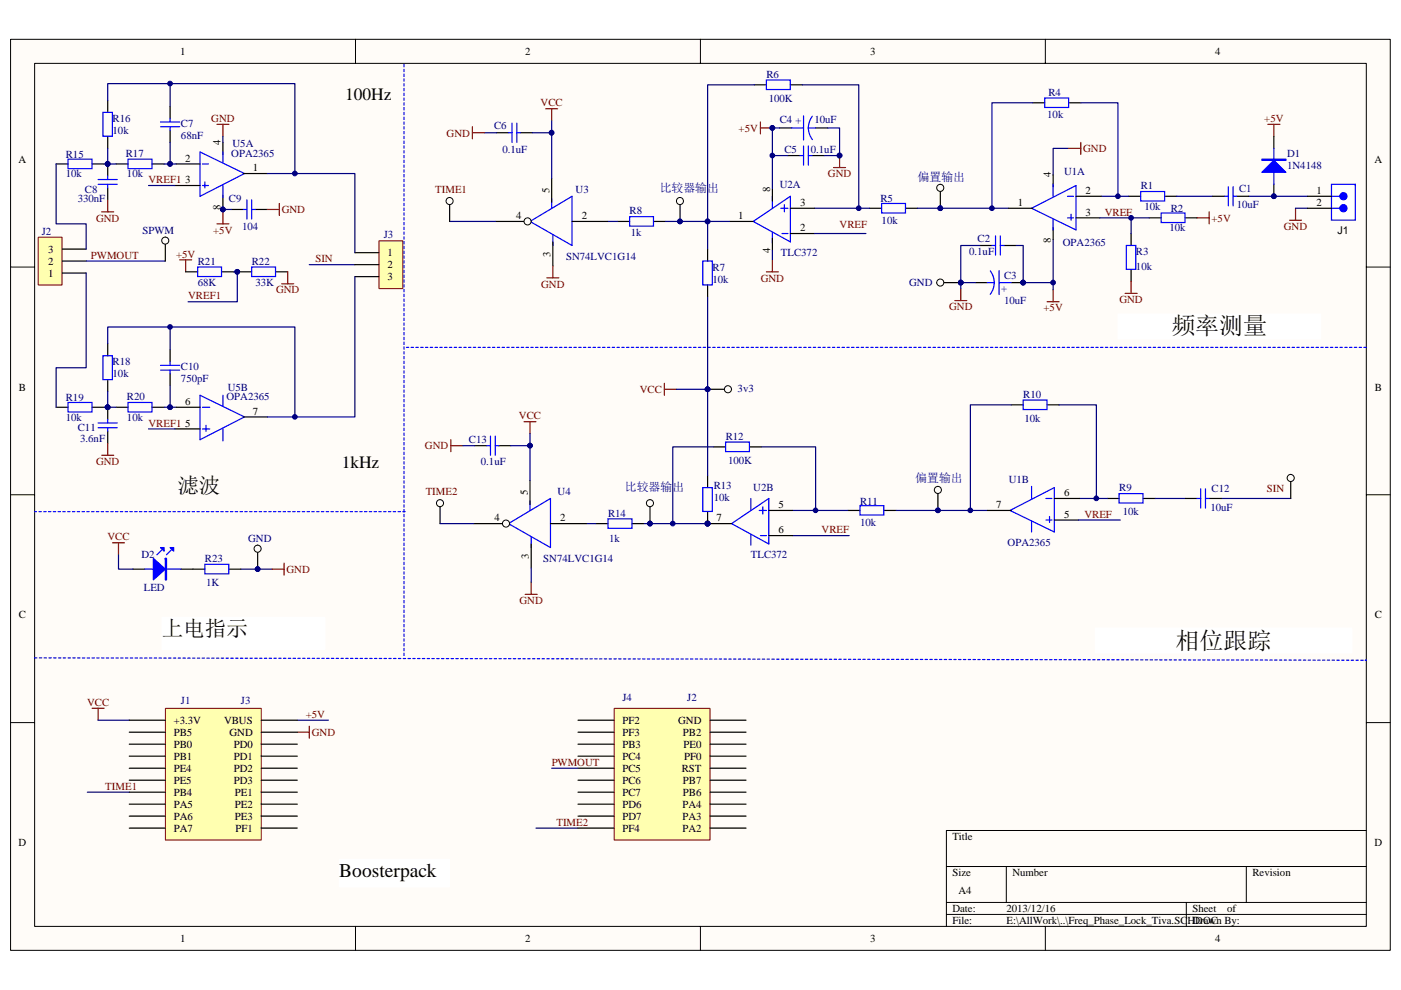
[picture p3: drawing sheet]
<svg xmlns="http://www.w3.org/2000/svg" width="297mm" height="210mm" viewBox="0 0 297 210" stroke-linecap="round" stroke-linejoin="round" font-family="sans-serif">
<path d="M2.3 8.4h292.5v193.2h-292.5z" fill="#fffcf8"/>
<path d="M2.2 8.3h292.6v193.3h-292.6z" fill="none" stroke="#000" stroke-width=".21"/>
<path d="M7.4 13.5h282.3v183h-282.3z" fill="#fffcf8"/>
<g fill="none" stroke="#000" stroke-width=".21">
<path d="M7.3 13.4h282.4v183.1h-282.4zM75.4 8.3v5.1M148.5 8.3v5.1M221.6 8.3v5.1M2.2 56.6h5.1M289.7 56.6h5.1M2.2 104.9h5.1M289.7 104.9h5.1M2.2 153.3h5.1M289.7 153.3h5.1M289.7 176.1h-89v20.4M75.4 196.5v5.1"/>
<path d="M148.5 196.5v5.1M200.7 183.8h89M200.7 191.4h89M200.7 194h89M213.4 183.8v7.6M221.6 196.5v5.1M251.5 191.4v5.1M264.2 183.8v7.6"/>
</g>
<g fill="none" stroke="#800000" stroke-width=".25">
<path d="M115.7 23.1h2.5M117 23.1v2.5M161.2 25.9v2.5M161.2 27.1h2.6M268.8 26.4h2.6M270.1 26.4v2.5M273.4 46.7h2.5M274.7 44.2v2.5M222 64h2.6M223.3 61.5v2.5M95.6 93.3v2.5M95.6 94.5h2.5"/>
<path d="M111.1 89.5h2.5M112.4 89.5v2.5M23.9 115.1h2.5M25.1 115.1v2.6M111.4 126.1h2.5M112.6 123.5v2.6M19.5 150.2h2.6M20.8 150.2v2.6"/>
</g>
<g fill="none" stroke="#000080" stroke-width=".25">
<path d="M170.1 18h12v26.2M102.7 28.2h2.6M117 25.6v2.6M165.3 27.1h-1.5v13M175.5 27.1h2.5v5.9h-3.3M219 21.8h-8.7v22.4M226.6 31.5h-3.3v5.6M229.1 21.8h7.9v19.8M128.9 47h2.1M172.7 44.2h11.7M194.5 44.2h19.4M215.4 52.1h1.5v7.8h6.4"/>
<path d="M223.3 50.8v10.7M233.5 41.6h5.8M249.5 41.6h7.6M264.7 41.6h12.5M274.7 44.2h2.5M98.1 94.5h2.6M112.4 92v2.5M214.4 85.9h-8.7v22.4M224.6 85.9h7.8v19.8M25.1 117.7v3h3.1M124.3 111.1h2.1M136.5 111.1h13.5"/>
<path d="M168.1 108.3h11.7M168.1 113.6h11.9M190 108.3h19.3M228.9 105.7h5.8M244.9 105.7h6.4M51.1 120.7h6.6M20.8 152.8h6.6M63 152.8h6.6"/>
</g>
<g fill="none" stroke="#000" stroke-width=".25">
<path d="M160 18h2.5M167.6 18h2.5M105.3 28.2h2.5M110.3 28.2h2.6M165.3 27.1h2.5M167.1 33h2.5M172.2 33h2.5M172.9 27.1h2.6M219 21.8h2.5M226.6 21.8h2.5M105 47h7.6M121.3 47h7.6"/>
<path d="M131 47h2.5M138.6 47h2.5M184.4 44.2h2.5M192 44.2h2.5M206.8 59.9h2.5M207.8 52.1h2.5M212.8 52.1h2.6M214.4 59.9h2.5M239.3 41.6h2.5M239.8 49.5v2.6M239.8 57.1v2.6M246.9 41.6h2.6"/>
<path d="M100.7 94.5h2.5M105.8 94.5h2.5M151.3 94.8h2.5M158.9 94.8h2.6M214.4 85.9h2.5M222 85.9h2.6M126.4 111.1h2.5M134 111.1h2.5M179.8 108.3h2.5M187.4 108.3h2.6M234.7 105.7h2.6M242.4 105.7h2.5"/>
<path d="M28.2 120.7h2.5M38.4 120.7h5M48.5 120.7h2.6"/>
</g>
<g fill="none" stroke="#00f" stroke-width=".25">
<path d="M162.5 17h5.1v2h-5.1zM107.8 28.2h.8M108.6 26.1v4.1M109.6 26.1v4.1M109.6 28.2h.7M167.8 27.1h2.6M169.6 33h.8M170.4 24.6v5.1M170.4 31v4M171.4 31v4M171.4 27.1h1.5M171.4 33h.8"/>
<path d="M172.2 24.7l-.7 1.4-.1 1.1 .3 1.5 .6 .9M221.5 20.8h5.1v2h-5.1zM112.4 47l8.9-5.4v10.5zM133.5 46h5.1v2h-5.1zM186.9 43.2h5.1v2h-5.1zM209.3 59.9h1.5M210 57.5l.7 1.4 .1 1.1-.3 1.5-.6 .9M210.3 52.1h.8M211.1 50v4.1M211.8 57.4v5.1M211.8 59.9h2.6M212.1 50v4.1"/>
<path d="M212.1 52.1h.7M238.8 52.1h2v5h-2zM241.8 40.6h5.1v2h-5.1zM103.2 94.5h.8M104 92.5v4.1M105 92.5v4.1M105 94.5h.8M153.8 93.8h5.1v2h-5.1zM216.9 84.9h5.1v2h-5.1zM34.3 116.6l-1 1.1M36.3 116.6l-1 1.1M43.4 119.7h5.1v2h-5.1z"/>
<path d="M128.9 110h5.1v2.1h-5.1zM182.3 107.3h5.1v1.9h-5.1zM237.3 104.7h5v2h-5zM30.7 120.7h7.7"/>
</g>
<g fill="#000080" stroke="#000080" stroke-width=".21">
<circle cx="216.9" cy="59.9" r=".5"/>
<circle cx="223.3" cy="59.9" r=".49"/>
<circle cx="210.3" cy="44.2" r=".49"/>
<circle cx="237" cy="41.6" r=".49"/>
<circle cx="163.7" cy="27.1" r=".5"/>
<circle cx="178" cy="33" r=".5"/>
<circle cx="182.1" cy="44.2" r=".49"/>
<circle cx="116.9" cy="28.1" r=".49"/>
<circle cx="205.7" cy="108.2" r=".5"/>
<circle cx="232.4" cy="105.7" r=".5"/>
<circle cx="150" cy="111" r=".5"/>
<circle cx="112.4" cy="94.5" r=".49"/>
</g>
<g fill="#00f" stroke="#00f" stroke-width=".25">
<path d="M32.5 118.4l2.5 2.3-2.5 2.3z"/>
<path d="M36.1 116.1h.7v.8z"/>
<path d="M34 116.1h.8v.8z"/>
<path d="M35 118.4h.3v4.6h-.3z" fill-rule="evenodd"/>
</g>
<circle cx="111.9" cy="47" r=".75" fill="#fffcf8" stroke="#000" stroke-width=".21"/>
<path d="M117 42.1v2.1M117.2 49.8v2.3M107.8 111.1l8.9-5.4v10.4z" fill="none" stroke="#00f" stroke-width=".25"/>
<path d="M117 37.8v5.1M117.2 51.3v5.1M100.4 111.1h7.7M116.7 111.1h7.6" fill="none" stroke="#000" stroke-width=".25"/>
<path d="M112.9 28.2h4.1v9.6" fill="none" stroke="#000080" stroke-width=".25"/>
<circle cx="116.9" cy="28.1" r=".49" fill="#000080" stroke="#000080" stroke-width=".21"/>
<circle cx="107.3" cy="111" r=".75" fill="#fffcf8" stroke="#000" stroke-width=".21"/>
<g fill="none" stroke="#00f" stroke-width=".25">
<path d="M223.3 39.1v2.5M159.7 47l7.9-5.4v9.7zM163.8 41.6v2.6M163.8 49.3v2.3M165.5 44.2h1.6M165.8 49.5h1.3M166.3 43.4v1.5M218.7 44.2l9.4-4.9v9.5zM223.3 46.5v2.3M226.3 41.6h1.3M226.3 46.2h1.3M227.1 45.4v1.3"/>
<path d="M112.4 106.2v2.1M112.6 113.9v2.2M155.1 111.1l7.9-5.4v9.7zM159.2 105.7v2.6M159.2 113.3v2.3M161 108.3h1.5M161.2 113.6h1.3M161.7 107.5v1.5M214.1 108.3l9.4-4.9v9.4zM218.7 103.2v2.5M218.7 110.6v2.2M221.8 105.7h1.2"/>
<path d="M221.8 110.3h1.2M222.5 109.5v1.3"/>
</g>
<g fill="none" stroke="#000" stroke-width=".25">
<path d="M223.3 37.1v2.5M154.6 47h5.1M163.8 40.1v2.6M163.8 50.5v2.6M167.6 44.2h5.1M167.6 49.5h5.1M213.9 44.2h5.1M223.3 48.2v2.6M228.1 41.6h5.4M228.1 46.2h5.1M112.4 101.9v5.1M112.6 115.4v5.1"/>
<path d="M150 111.1h5.1M163 108.3h5.1M163 113.6h5.1M198.9 103.2v5.1M209.3 108.3h5.1M223.5 105.7h5.4M223.5 110.3h5.1"/>
</g>
<path d="M108.3 94.5h4.1v7.4M112.6 120.5v3" fill="none" stroke="#000080" stroke-width=".25"/>
<g fill="#000080" stroke="#000080" stroke-width=".21">
<circle cx="112.4" cy="94.5" r=".49"/>
<circle cx="150" cy="111" r=".5"/>
<circle cx="178" cy="33" r=".5"/>
</g>
<g fill="none" stroke="#800000" stroke-width=".25">
<path d="M100.2 28.2h2.5M100.2 26.9v2.5M176.7 35.5h2.6M178 33v2.5M226.6 31.5h2.5M229.1 30.2v2.5M115.9 58.9h2.6M117.2 56.4v2.5M162.5 57.7h2.5M163.8 55.1v2.6M202.4 63.8h2.6M203.7 61.2v2.6"/>
<path d="M60.2 119.4v2.6M57.7 120.7h2.5M63 155.3h2.6M65.6 154v2.6"/>
</g>
<circle cx="198.8" cy="103.9" r=".75" fill="#fffcf8" stroke="#000" stroke-width=".21"/>
<circle cx="198.9" cy="108.2" r=".49" fill="#000080" stroke="#000080" stroke-width=".21"/>
<path d="M198.6 59.9h5.1" fill="none" stroke="#000" stroke-width=".25"/>
<circle cx="199.4" cy="59.9" r=".75" fill="#fffcf8" stroke="#000" stroke-width=".21"/>
<circle cx="203.7" cy="59.9" r=".5" fill="#000080" stroke="#000080" stroke-width=".21"/>
<path d="M289.7 73.7h-203.5M85.9 108.5h-78.6M7.3 139.5l282.4 .5h-.3" fill="none" stroke="#00f" stroke-width=".25" stroke-dasharray=".5 .5"/>
<path d="M237.1 66.6h42.9v5.3h-42.9z" fill="#fff"/>
<path d="M237 66.6h43v5.3h-43z" fill="none" stroke="#fff" stroke-width=".21"/>
<path d="M34.3 130.9h34.6v6.9h-34.6z" fill="#fff"/>
<path d="M34.3 130.9h34.6v6.9h-34.6z" fill="none" stroke="#fff" stroke-width=".21"/>
<path d="M72 182.3h23.3v5.8h-23.3z" fill="#fff"/>
<path d="M71.9 182.3h23.4v5.8h-23.4z" fill="none" stroke="#fff" stroke-width=".21"/>
<path d="M232.2 133.2h54.4v5.3h-54.4z" fill="#fff"/>
<path d="M232.2 133.2h54.4v5.3h-54.4z" fill="none" stroke="#fff" stroke-width=".21"/>
<path d="M141.1 47h13.5M203.7 59.9h3.1M207.8 52.1h-4.1v9.1M233.2 46.2h10.4M239.8 46.2v3.3M151.3 94.8h-8.7v16.3M161.5 94.8h11.4v13.5M228.6 110.3h8.9" fill="none" stroke="#000080" stroke-width=".25"/>
<g fill="#000080" stroke="#000080" stroke-width=".21">
<circle cx="142.6" cy="111" r=".49"/>
<circle cx="172.9" cy="108.2" r=".49"/>
<circle cx="270.1" cy="41.6" r=".49"/>
<circle cx="203.7" cy="59.9" r=".5"/>
<circle cx="239.8" cy="46.2" r=".49"/>
<circle cx="150" cy="111" r=".5"/>
</g>
<path d="M270.1 28.9v2.6M270.1 39.1v2.5M150 52.8v2.6M243.6 46.2h2.6M251.3 46.2h2.5M150 60.5v2.5M150 100.9v2.5M150 108.5v2.6" fill="none" stroke="#000" stroke-width=".25"/>
<path d="M270.1 31.5v7.6M149 55.4h2v5h-2zM246.2 45.2h5v2h-5zM149 103.4h2v5.1h-2z" fill="none" stroke="#00f" stroke-width=".25"/>
<g fill="#00f" stroke="#00f" stroke-width=".25">
<path d="M267.5 36.6l2.6-2.6 2.5 2.6z"/>
<path d="M267.5 33.8h5.1v.2h-5.1z" fill-rule="evenodd"/>
</g>
<path d="M239.8 59.7v2.5M253.8 46.2h2.6M256.4 44.9v2.6M238.5 62.2h2.6" fill="none" stroke="#800000" stroke-width=".25"/>
<path d="M8.1 50.3h5.1v10.2h-5.1z" fill="#ffffb0"/>
<path d="M8.1 50.3h5.1v10.2h-5.1z" fill="none" stroke="#800000" stroke-width=".21"/>
<g fill="none" stroke="#000" stroke-width=".25">
<path d="M11.9 34.8h2.5M19.5 34.8h2.6M22.8 21.3v2.5M22.8 28.9v2.6M22.8 34.8v2.5M22.8 39.9v2.5M24.6 34.8h2.6M32.3 34.8h2.5M36.1 22.6v2.5M36.1 27.6v2.6M37.1 39.3h5.3M37.3 34.8h5.1"/>
<path d="M47.3 30.2v2.5M51.6 36.8h5.1M13.2 57.9h5.1M13.2 55.4h5.1M13.2 52.8h5.1M39.4 57.7h2.5M47 57.7h2.5M47.3 41.4v2.5M49 44.4h2.6M50.8 57.7h2.6M54.1 44.4h2.6M58.5 57.7h2.5"/>
<path d="M22.8 72.9v2.6M36.1 74.2v2.5M36.1 79.3v2.5M11.9 86.4h2.5M19.5 86.4h2.6M22.8 80.5v2.6M22.8 86.4v2.5M22.8 91.5v2.5M24.6 86.4h2.6M32.3 86.4h2.5M37.1 91h5.3M37.3 86.4h5.1"/>
<path d="M51.6 88.4h5.1"/>
</g>
<g fill="none" stroke="#800000" stroke-width=".25">
<path d="M46 26.4h2.5M47.3 26.4v2.5M21.6 44.9h2.5M22.8 42.4v2.5M38.1 55.1h2.5M39.4 55.1v2.6M46 47.5h2.5M47.3 44.9v2.6M56.7 44.4h2.5M59.2 43.2v2.5M61 57.7v2.5M59.7 60.2h2.6"/>
<path d="M21.6 96.6h2.5M22.8 94v2.6M140.9 81.3v2.5M140.9 82.6h2.5"/>
</g>
<g fill="none" stroke="#00f" stroke-width=".25">
<path d="M14.4 33.8h5.1v2h-5.1zM20.8 39.1h4.1M20.8 38.1h4.1M21.8 23.8h2v5.1h-2zM22.8 37.3v.8M22.8 39.1v.8M27.2 33.8h5v2h-5zM34 26.9h4.1M34 25.9h4.1M36.1 25.1v.8M36.1 26.9v.7M42.4 32.2l9.4 4.6-9.4 4.8z"/>
<path d="M42.9 39.3h1.3M42.9 34.8h1.3M43.4 38.6v1.3M47.3 32.2v2.3M47.3 39.3v2.6M41.9 56.6h5.1v2.1h-5.1zM51.6 44.4h.7M52.3 42.4v4.1M53.4 44.4h.7M53.4 56.6h5v2.1h-5zM53.4 42.4v4.1M21.8 75.5h2v5h-2z"/>
<path d="M34 78.5h4.1M34 77.5h4.1M36.1 76.7v.8M36.1 78.5v.8M14.4 85.4h5.1v2h-5.1zM20.8 90.7h4.1M20.8 89.7h4.1M22.8 88.9v.8M22.8 90.7v.8M27.2 85.4h5v2h-5zM42.4 83.8l9.4 4.6-9.4 4.9zM42.9 91h1.6"/>
<path d="M42.9 86.4h1.6M43.7 90.2v1.3M47.3 83.8v2.3M47.3 91v2.5"/>
</g>
<g fill="#000080" stroke="#000080" stroke-width=".21">
<circle cx="22.8" cy="34.8" r=".5"/>
<circle cx="62.5" cy="36.8" r=".5"/>
<circle cx="36.1" cy="17.7" r=".5"/>
<circle cx="36.1" cy="34.8" r=".5"/>
<circle cx="47.2" cy="44.4" r=".5"/>
<circle cx="22.8" cy="86.4" r=".5"/>
<circle cx="62.5" cy="88.4" r=".5"/>
<circle cx="36.1" cy="69.3" r=".5"/>
<circle cx="36.1" cy="86.4" r=".5"/>
<circle cx="50.3" cy="57.6" r=".5"/>
</g>
<g fill="none" stroke="#000080" stroke-width=".25">
<path d="M36.1 17.7v4.9M11.9 34.8v12.7h6.4v5.3M22.1 34.8h2.5M22.8 31.5v3.3M22.8 21.3v-3.6h39.7v19.1M31.5 39.3h5.6M36.1 30.2v4.6h-1.3M36.1 34.8h1.2M47.3 28.9v1.3M18.3 57.9v20.1h-6.4v8.4M18.3 55.4h16.7M47.3 44.4v.5"/>
<path d="M47.3 43.9v.5h1.7M49.5 57.7h.8M50.8 57.7h-.5v6.3h-10.4M65.6 56.1h9.6M95.3 47h9.7M22.8 72.9v-3.5h39.7v19M36.1 69.4v4.8M22.1 86.4h2.5M22.8 83.1v3.3M31.5 91h5.6M36.1 81.8v4.6h-1.3M36.1 86.4h1.2"/>
<path d="M258.9 105.7h14.8"/>
</g>
<path d="M85.7 13.7v125.8" fill="none" stroke="#00f" stroke-width=".25" stroke-dasharray=".5 .5"/>
<path d="M80.4 51.1h5v10.1h-5z" fill="#ffffb0"/>
<path d="M80.3 51.1h5.1v10.1h-5.1z" fill="none" stroke="#800000" stroke-width=".21"/>
<path d="M199.4 39.1v5.1M75.2 53.6h5.1M75.2 56.1h5.1M75.2 58.7h5.1" fill="none" stroke="#000" stroke-width=".25"/>
<path d="M56.7 36.8h18.5v16.8M163.8 33h3.3M75.2 58.7v29.7h-18.5M150 63v37.9M143.4 82.6h6.6" fill="none" stroke="#000080" stroke-width=".25"/>
<g fill="#000080" stroke="#000080" stroke-width=".21">
<circle cx="163.7" cy="33" r=".5"/>
<circle cx="150" cy="82.6" r=".5"/>
</g>
<circle cx="199.4" cy="39.8" r=".75" fill="#fffcf8" stroke="#000" stroke-width=".21"/>
<circle cx="199.4" cy="44.2" r=".49" fill="#000080" stroke="#000080" stroke-width=".21"/>
<path d="M163.8 53.1v2M172.7 49.5h10.9" fill="none" stroke="#000080" stroke-width=".25"/>
<path d="M282.3 39.1v7.6h5.1v-7.6z" fill-rule="evenodd" fill="#fff" stroke="#00f" stroke-width=".25"/>
<path d="M260.4 39.6v4.1M261.4 39.6v4.1M259.7 41.6h.7M261.4 41.6h.8M282.3 44.2h1.8M282.3 41.6h1.8M253.8 105.7h.8M254.6 103.7v4.1M255.6 105.7h.8M255.6 103.7v4.1" fill="none" stroke="#00f" stroke-width=".25"/>
<g fill="#00f" stroke="#00f" stroke-width=".25">
<circle cx="284.8" cy="44.2" r=".75"/>
<circle cx="284.8" cy="41.6" r=".75"/>
</g>
<path d="M257.1 41.6h2.6M262.2 41.6h2.5M277.2 41.6h5.1M277.2 44.2h5.1M251.3 105.7h2.5M256.4 105.7h2.5" fill="none" stroke="#000" stroke-width=".25"/>
<path d="M150 47v5.8M18.5 168h8.9M113.6 175.6h9" fill="none" stroke="#000080" stroke-width=".25"/>
<circle cx="150" cy="47" r=".5" fill="#000080" stroke="#000080" stroke-width=".21"/>
<path d="M35.1 150.3h20.3v27.9h-20.3z" fill="#ffffb0"/>
<path d="M35.1 150.2h20.3v28h-20.3z" fill="none" stroke="#800000" stroke-width=".21"/>
<g fill="none" stroke="#000" stroke-width=".25">
<path d="M27.4 152.8h7.6M27.4 155.3h7.6M27.4 157.8h7.6M55.4 152.8h7.6M55.4 155.3h7.6M55.4 157.8h7.6M27.4 160.4h7.6M27.4 162.9h7.6M27.4 165.5h7.6M27.4 168h7.6M27.4 170.6h7.6M27.4 173.1h7.6"/>
<path d="M27.4 175.6h7.6M55.4 160.4h7.6M55.4 162.9h7.6M55.4 165.5h7.6M55.4 168h7.6M55.4 170.6h7.6M55.4 173.1h7.6M55.4 175.6h7.6"/>
</g>
<path d="M130.2 150.3h20.3v27.9h-20.3z" fill="#ffffb0"/>
<path d="M130.2 150.2h20.3v28h-20.3z" fill="none" stroke="#800000" stroke-width=".21"/>
<g fill="none" stroke="#000" stroke-width=".25">
<path d="M95.3 41.9v5.1M122.6 152.8h7.6M122.6 155.3h7.6M122.6 157.8h7.6M150.5 152.8h7.7M150.5 155.3h7.7M150.5 157.8h7.7M122.6 160.4h7.6M122.6 162.9h7.6M122.6 165.5h7.6M122.6 168h7.6M122.6 170.6h7.6"/>
<path d="M122.6 173.1h7.6M122.6 175.6h7.6M150.5 160.4h7.7M150.5 162.9h7.7M150.5 165.5h7.7M150.5 168h7.7M150.5 170.6h7.7M150.5 173.1h7.7M150.5 175.6h7.7"/>
</g>
<path d="M117 162.9h5.6" fill="none" stroke="#000080" stroke-width=".25"/>
<circle cx="95.3" cy="42.6" r=".75" fill="#fffcf8" stroke="#000" stroke-width=".21"/>
<path d="M93.3 106v5.1" fill="none" stroke="#000" stroke-width=".25"/>
<circle cx="93.3" cy="106.7" r=".75" fill="#fffcf8" stroke="#000" stroke-width=".21"/>
<path d="M160 18h-10v29M93.3 111.1h7.1" fill="none" stroke="#000080" stroke-width=".25"/>
<circle cx="150" cy="47" r=".5" fill="#000080" stroke="#000080" stroke-width=".21"/>
<path d="M144.2 41.9v5.1" fill="none" stroke="#000" stroke-width=".25"/>
<circle cx="144.2" cy="42.6" r=".75" fill="#fffcf8" stroke="#000" stroke-width=".21"/>
<circle cx="144.2" cy="47" r=".49" fill="#000080" stroke="#000080" stroke-width=".21"/>
<path d="M137.8 106v5.1" fill="none" stroke="#000" stroke-width=".25"/>
<circle cx="137.8" cy="106.7" r=".75" fill="#fffcf8" stroke="#000" stroke-width=".21"/>
<circle cx="137.8" cy="111" r=".49" fill="#000080" stroke="#000080" stroke-width=".21"/>
<path d="M273.7 100.6v5.1" fill="none" stroke="#000" stroke-width=".25"/>
<circle cx="273.6" cy="101.4" r=".75" fill="#fffcf8" stroke="#000" stroke-width=".21"/>
<path d="M150 82.6h5.1" fill="none" stroke="#000" stroke-width=".25"/>
<circle cx="154.3" cy="82.6" r=".75" fill="#fffcf8" stroke="#000" stroke-width=".21"/>
<circle cx="150" cy="82.6" r=".5" fill="#000080" stroke="#000080" stroke-width=".21"/>
<path d="M35 50.3v5.1" fill="none" stroke="#000" stroke-width=".25"/>
<circle cx="35" cy="51" r=".75" fill="#fffcf8" stroke="#000" stroke-width=".21"/>
<path d="M54.6 115.6v5.1" fill="none" stroke="#000" stroke-width=".25"/>
<circle cx="54.6" cy="116.4" r=".75" fill="#fffcf8" stroke="#000" stroke-width=".21"/>
<circle cx="54.6" cy="120.7" r=".49" fill="#000080" stroke="#000080" stroke-width=".21"/>
<g font-size="5.1">
<text x="248.3" y="70.9">频率测量</text>
<text x="249.2" y="137.6">相位跟踪</text>
</g>
<g font-size="4.6">
<text x="37.6" y="104.6">滤波</text>
<text x="34.3" y="134.8">上电指示</text>
</g>
<text font-size="4.1" x="71.9" y="185.9">Boosterpack</text>
<g font-size="3.7">
<text x="73.2" y="21.3">100Hz</text>
<text x="72.5" y="99.3">1kHz</text>
</g>
<g font-size="2.5" fill="#000080">
<text x="139.9" y="40.6">比较器输出</text>
<text x="194.6" y="38.4">偏置输出</text>
<text x="132.5" y="104.2">比较器输出</text>
<text x="194.1" y="102.2">偏置输出</text>
</g>
<g font-size="2.3">
<text x="38.2" y="11.7">1</text>
<text x="111.4" y="11.7">2</text>
<text x="184.5" y="11.7">3</text>
<text x="257.6" y="11.7">4</text>
<text x="4" y="34.5">A</text>
<text x="39.2" y="34.3">2</text>
<text x="46.8" y="30.7" transform="rotate(-90 46.8 30.7)">4</text>
<text x="291.4" y="34.5">A</text>
<text x="39.2" y="38.9">3</text>
<text x="53.6" y="36.3">1</text>
<text x="116.5" y="40.9" transform="rotate(-90 116.5 40.9)">5</text>
<text x="163.3" y="40.6" transform="rotate(-90 163.3 40.6)">8</text>
<text x="222.8" y="37.6" transform="rotate(-90 222.8 37.6)">4</text>
<text x="230.2" y="41.1">2</text>
<text x="279.1" y="41.1">1</text>
<text x="46.8" y="44.6" transform="rotate(-90 46.8 44.6)">8</text>
<text x="109.4" y="46.5">4</text>
<text x="123.3" y="46.5">2</text>
<text x="156.5" y="46.5">1</text>
<text x="169.6" y="43.7">3</text>
<text x="215.8" y="43.7">1</text>
<text x="230.2" y="45.7">3</text>
<text x="279.1" y="43.7">2</text>
<text x="10.2" y="53.6">3</text>
<text x="163.3" y="53.7" transform="rotate(-90 163.3 53.7)">4</text>
<text x="169.6" y="49">2</text>
<text x="222.8" y="51.4" transform="rotate(-90 222.8 51.4)">8</text>
<text x="283.6" y="49.6">J1</text>
<text x="10.2" y="58.7">1</text>
<text x="10.2" y="56.2">2</text>
<text x="82.1" y="54.4">1</text>
<text x="82.1" y="56.9">2</text>
<text x="82.1" y="59.5">3</text>
<text x="116.7" y="54.5" transform="rotate(-90 116.7 54.5)">3</text>
<text x="4" y="82.8">B</text>
<text x="291.5" y="82.8">B</text>
<text x="39.2" y="85.9">6</text>
<text x="53.6" y="87.9">7</text>
<text x="39.2" y="90.5">5</text>
<text x="111.9" y="105" transform="rotate(-90 111.9 105)">5</text>
<text x="165.1" y="107.8">5</text>
<text x="211.2" y="107.8">7</text>
<text x="225.6" y="105.2">6</text>
<text x="104.9" y="110.6">4</text>
<text x="118.7" y="110.6">2</text>
<text x="151.9" y="110.6">7</text>
<text x="165.1" y="113.1">6</text>
<text x="225.6" y="109.8">5</text>
<text x="112.1" y="118.6" transform="rotate(-90 112.1 118.6)">3</text>
<text x="4" y="131.2">C</text>
<text x="291.5" y="131.2">C</text>
<text x="36.8" y="153.5">+3.3V</text>
<text x="47.5" y="153.5">VBUS</text>
<text x="132" y="153.5">PF2</text>
<text x="143.8" y="153.5">GND</text>
<text x="36.8" y="156.1">PB5</text>
<text x="36.8" y="158.6">PB0</text>
<text x="36.8" y="161.2">PB1</text>
<text x="48.7" y="156.1">GND</text>
<text x="49.5" y="161.2">PD1</text>
<text x="49.5" y="158.6">PD0</text>
<text x="132" y="156.1">PF3</text>
<text x="132" y="158.6">PB3</text>
<text x="132" y="161.2">PC4</text>
<text x="144.8" y="156.1">PB2</text>
<text x="144.9" y="158.6">PE0</text>
<text x="145.1" y="161.2">PF0</text>
<text x="36.8" y="163.7">PE4</text>
<text x="36.8" y="166.3">PE5</text>
<text x="49.5" y="166.3">PD3</text>
<text x="49.5" y="163.7">PD2</text>
<text x="132" y="163.7">PC5</text>
<text x="132" y="166.3">PC6</text>
<text x="144.5" y="163.7">RST</text>
<text x="144.8" y="166.3">PB7</text>
<text x="36.8" y="168.8">PB4</text>
<text x="36.8" y="171.3">PA5</text>
<text x="36.8" y="173.9">PA6</text>
<text x="49.8" y="173.9">PE3</text>
<text x="49.8" y="171.3">PE2</text>
<text x="49.8" y="168.8">PE1</text>
<text x="132" y="168.8">PC7</text>
<text x="132" y="171.3">PD6</text>
<text x="132" y="173.9">PD7</text>
<text x="144.7" y="173.9">PA3</text>
<text x="144.7" y="171.3">PA4</text>
<text x="144.8" y="168.8">PB6</text>
<text x="4" y="179.5">D</text>
<text x="36.8" y="176.4">PA7</text>
<text x="49.9" y="176.4">PF1</text>
<text x="132" y="176.4">PF4</text>
<text x="144.7" y="176.4">PA2</text>
<text x="201.9" y="178.2">Title</text>
<text x="291.4" y="179.5">D</text>
<text x="201.9" y="185.8">Size</text>
<text x="214.6" y="185.8">Number</text>
<text x="265.5" y="185.8">Revision</text>
<text x="203.2" y="189.7">A4</text>
<text x="201.9" y="193.5">Date:</text>
<text x="201.9" y="196">File:</text>
<text x="213.4" y="193.5">2013/12/16</text>
<text x="213.4" y="196">E:\AllWork\..\Freq_Phase_Lock_Tiva.SCHDOC</text>
<text x="252.8" y="196">Drawn By:</text>
<text x="252.8" y="193.5">Sheet</text>
<text x="260.2" y="193.5">of</text>
<text x="38.2" y="199.8">1</text>
<text x="111.4" y="199.8">2</text>
<text x="184.5" y="199.8">3</text>
<text x="257.6" y="199.8">4</text>
</g>
<g font-size="2.3" fill="#000080">
<text x="162.5" y="16.5">R6</text>
<text x="163" y="21.6">100K</text>
<text x="222.3" y="20.3">R4</text>
<text x="23.9" y="28.4">10k</text>
<text x="23.9" y="25.9">R16</text>
<text x="38.4" y="29.5">68nF</text>
<text x="38.4" y="26.9">C7</text>
<text x="104.8" y="27.4">C6</text>
<text x="165.3" y="26.1">C4</text>
<text x="169.9" y="26.4" transform="rotate(-90 169.9 26.4)">+</text>
<text x="172.7" y="26.1">10uF</text>
<text x="222" y="25.1">10k</text>
<text x="13.9" y="33.5">R15</text>
<text x="26.7" y="33.3">R17</text>
<text x="49" y="33.3">OPA2365</text>
<text x="49.3" y="31.2">U5A</text>
<text x="106.5" y="32.5">0.1uF</text>
<text x="166.3" y="32.5">C5</text>
<text x="171.9" y="32.5">0.1uF</text>
<text x="272.9" y="33.3">D1</text>
<text x="272.9" y="35.8">1N4148</text>
<text x="13.9" y="37.6">10k</text>
<text x="18" y="40.9">C8</text>
<text x="26.9" y="37.6">10k</text>
<text x="122" y="40.9">U3</text>
<text x="165.3" y="39.9">U2A</text>
<text x="225.6" y="37.1">U1A</text>
<text x="241.9" y="40.1">R1</text>
<text x="16.5" y="42.9">330nF</text>
<text x="48.5" y="42.9">C9</text>
<text x="133.5" y="45.5">R8</text>
<text x="186.7" y="42.9">R5</text>
<text x="186.9" y="47.5">10k</text>
<text x="242.6" y="44.4">10k</text>
<text x="248.2" y="45">R2</text>
<text x="8.8" y="49.8">J2</text>
<text x="30.2" y="49.6">SPWM</text>
<text x="51.3" y="48.8">104</text>
<text x="81.4" y="50.6">J3</text>
<text x="133.7" y="50.1">1k</text>
<text x="207.3" y="51.3">C2</text>
<text x="225.3" y="52.1">OPA2365</text>
<text x="248" y="49">10k</text>
<text x="41.9" y="56.2">R21</text>
<text x="53.4" y="56.2">R22</text>
<text x="120" y="55.1">SN74LVC1G14</text>
<text x="151.1" y="60">10k</text>
<text x="151.1" y="57.4">R7</text>
<text x="165.6" y="54.4">TLC372</text>
<text x="205.5" y="54.1">0.1uF</text>
<text x="212.9" y="59.2">C3</text>
<text x="240.9" y="57.2">10k</text>
<text x="240.9" y="54.1">R3</text>
<text x="41.9" y="60.7">68K</text>
<text x="54.1" y="60.7">33K</text>
<text x="192.8" y="60.7">GND</text>
<text x="212.3" y="60.7" transform="rotate(90 212.3 60.7)">+</text>
<text x="212.9" y="64.5">10uF</text>
<text x="23.9" y="77.5">R18</text>
<text x="23.9" y="80.1">10k</text>
<text x="38.4" y="81.1">750pF</text>
<text x="38.4" y="78.5">C10</text>
<text x="48.3" y="82.8">U5B</text>
<text x="156.4" y="83.1">3v3</text>
<text x="13.9" y="89.2">10k</text>
<text x="13.9" y="85.1">R19</text>
<text x="26.9" y="89.2">10k</text>
<text x="26.9" y="84.9">R20</text>
<text x="48" y="84.9">OPA2365</text>
<text x="216.9" y="84.4">R10</text>
<text x="217.2" y="89.5">10k</text>
<text x="16.5" y="91.5">C11</text>
<text x="17" y="93.8">3.6nF</text>
<text x="99.4" y="94">C13</text>
<text x="153.9" y="93.3">R12</text>
<text x="102" y="98.6">0.1uF</text>
<text x="154.4" y="98.4">100K</text>
<text x="118.2" y="105">U4</text>
<text x="151.3" y="106.3">10k</text>
<text x="151.3" y="103.7">R13</text>
<text x="159.7" y="104.2">U2B</text>
<text x="182.3" y="107">R11</text>
<text x="213.9" y="102.4">U1B</text>
<text x="237.3" y="104.2">R9</text>
<text x="128.9" y="109.6">R14</text>
<text x="182.3" y="111.6">10k</text>
<text x="238.1" y="109.3">10k</text>
<text x="30" y="118.4">D2</text>
<text x="43.5" y="119.2">R23</text>
<text x="52.6" y="114.9">GND</text>
<text x="115.2" y="119.2">SN74LVC1G14</text>
<text x="129.2" y="114.9">1k</text>
<text x="159.2" y="118.4">TLC372</text>
<text x="213.6" y="115.9">OPA2365</text>
<text x="30.5" y="125.3">LED</text>
<text x="43.7" y="124.3">1K</text>
<text x="38.4" y="149.2">J1</text>
<text x="51.1" y="149.2">J3</text>
<text x="132" y="148.7">J4</text>
<text x="145.7" y="148.7">J2</text>
</g>
<g font-size="2.3" fill="#800000">
<text x="114.6" y="22.6">VCC</text>
<text x="44.8" y="25.9">GND</text>
<text x="94.7" y="29">GND</text>
<text x="156.6" y="27.9">+5V</text>
<text x="268.1" y="25.9">+5V</text>
<text x="229.7" y="32.3">GND</text>
<text x="31.5" y="38.9">VREF1</text>
<text x="92.3" y="40.9">TIME1</text>
<text x="175.5" y="37.6">GND</text>
<text x="20.4" y="47">GND</text>
<text x="59.7" y="45.2">GND</text>
<text x="234.2" y="45.7">VREF</text>
<text x="256.9" y="47">+5V</text>
<text x="45.2" y="49.6">+5V</text>
<text x="178" y="48.3">VREF</text>
<text x="272.2" y="48.8">GND</text>
<text x="19.3" y="54.9">PWMOUT</text>
<text x="37.3" y="54.6">+5V</text>
<text x="66.9" y="55.6">SIN</text>
<text x="161.3" y="59.7">GND</text>
<text x="39.9" y="63.5">VREF1</text>
<text x="58.5" y="62.3">GND</text>
<text x="114.7" y="61">GND</text>
<text x="201.2" y="65.8">GND</text>
<text x="237.3" y="64.3">GND</text>
<text x="221.3" y="66.1">+5V</text>
<text x="135.7" y="83.4">VCC</text>
<text x="110" y="89">VCC</text>
<text x="31.5" y="90.5">VREF1</text>
<text x="90.1" y="95.3">GND</text>
<text x="20.4" y="98.6">GND</text>
<text x="90.3" y="105">TIME2</text>
<text x="268.6" y="104.5">SIN</text>
<text x="174.2" y="113.1">VREF</text>
<text x="229.9" y="109.8">VREF</text>
<text x="22.8" y="114.6">VCC</text>
<text x="60.7" y="121.5">GND</text>
<text x="110.1" y="128.1">GND</text>
<text x="18.5" y="149.7">VCC</text>
<text x="64.8" y="152.3">+5V</text>
<text x="66.1" y="156.1">GND</text>
<text x="22.3" y="167.5">TIME1</text>
<text x="117" y="162.5">PWMOUT</text>
<text x="118" y="175.2">TIME2</text>
</g>
<text font-size="2.3" fill="#11037e" x="262.7" y="40.6">C1</text>
<g font-size="2.3" fill="#0c0087">
<text x="262.2" y="44.2">10uF</text>
<text x="256.9" y="104.5">C12</text>
<text x="256.6" y="108.3">10uF</text>
</g>
</svg>
